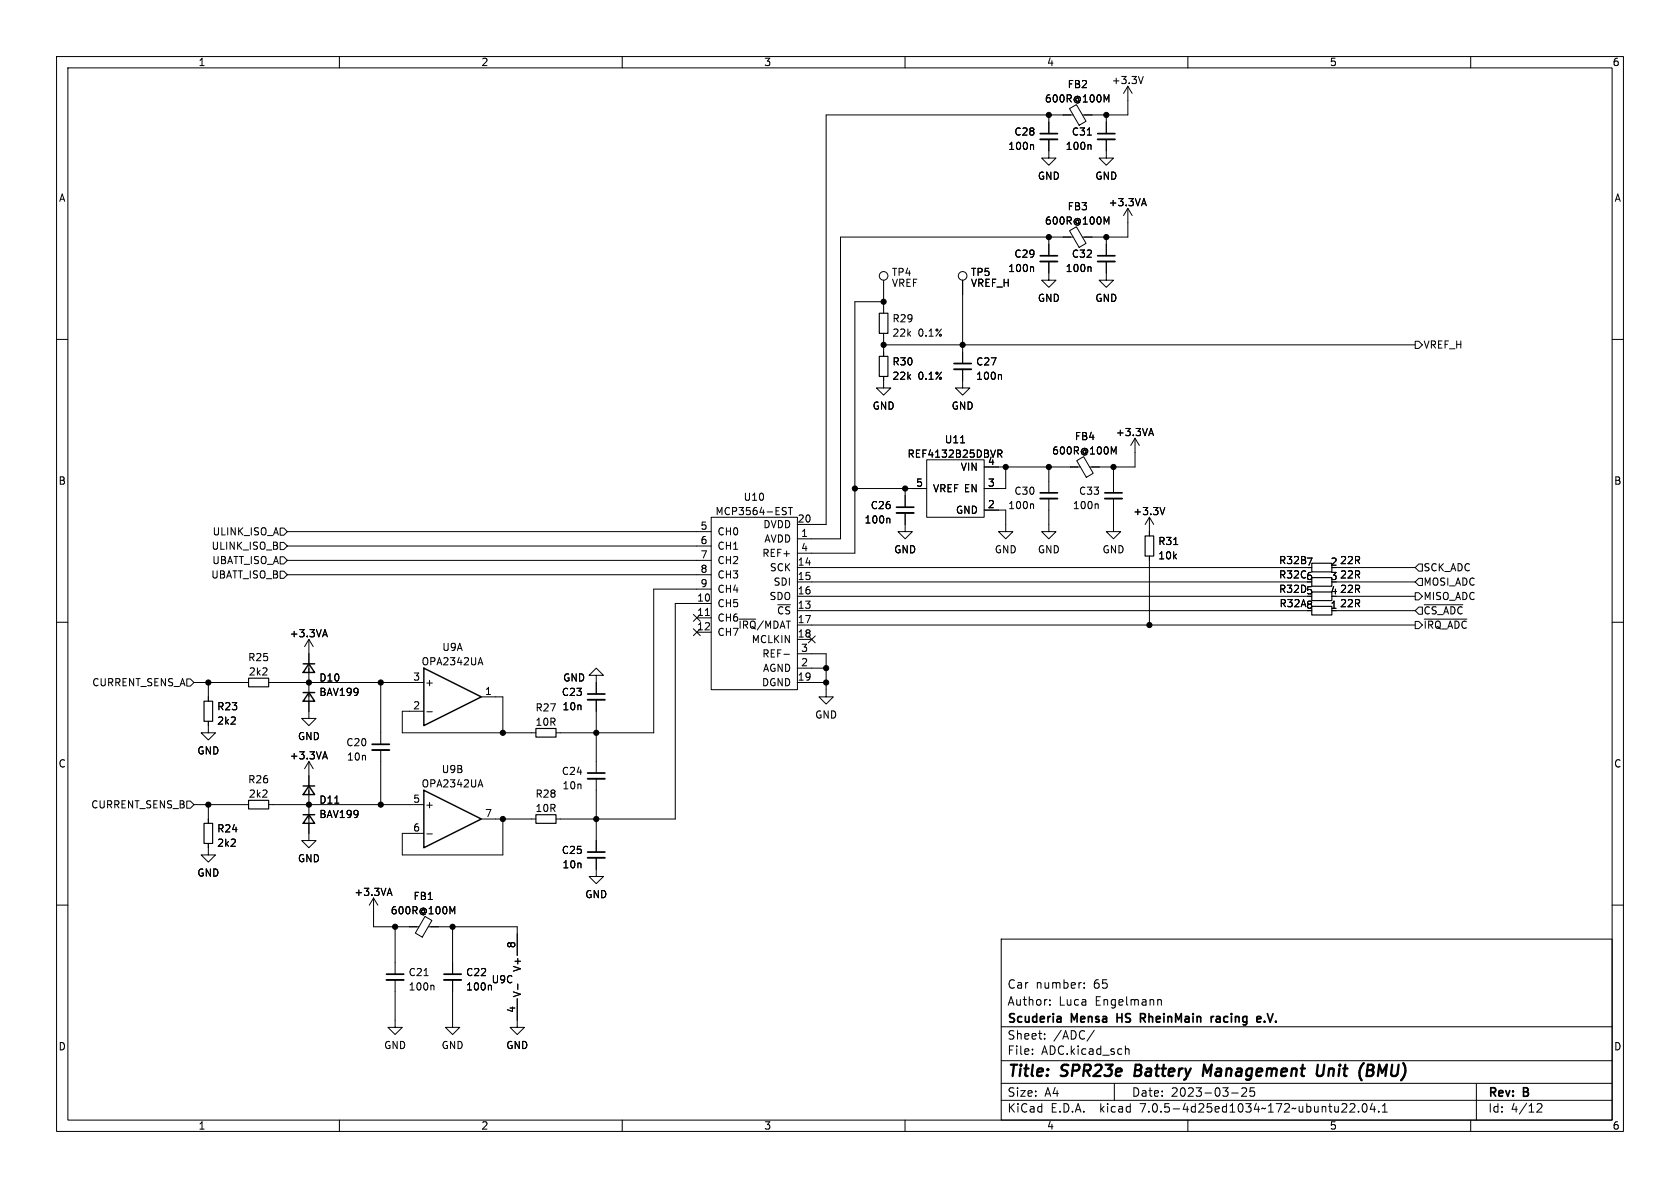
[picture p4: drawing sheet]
<svg xmlns="http://www.w3.org/2000/svg" width="297mm" height="210mm" viewBox="0 0 297 210" stroke-linecap="round" stroke-linejoin="round" font-family="sans-serif">
<g fill="none" stroke="#000" stroke-width=".18">
<path d="M10 10h277v190h-277zM12 12h273v186h-273zM60 10v2M110 10v2M160 10v2M189.1 19.2l1.2-.7 1.7 2.9-1.2 .7zM195.2 16.8l.4 .9 .4-.9v1.2M199.4 15.2v5.1h-8M199.4 15.2l.8 1.3M199.4 15.2l-.8 1.3M202.1 13.5l-.4 1.3M210 10v2"/>
<path d="M260 10v2M182.5 25.6l.2 .2v.6M185.4 24.6v3.3h-1.3l1.3 1.3 1.3-1.3h-1.3M185.4 20.3v3.3M189.7 20.3h-43.7v72.4h-5M192.7 25.6l.2 .2v.6M195.2 38.4l.4 .9 .4-.9v1.2M195.6 24.6v3.3h-1.3l1.3 1.3 1.2-1.3h-1.2M195.6 20.3v3.3M199.4 36.8v5.1h-8M199.4 36.8l.8 1.3M199.4 36.8l-.8 1.3"/>
<path d="M201.9 36h.6M202.2 35.1l.5 1.3M10 60h2M156.2 53.3h-5.1v44.5h-10.1M156.2 49.5v5.9M156.2 58.9v4.1M170.2 49.5v14.8M182.5 47.2l.2 .1v.7M185.4 46.2v3.3h-1.3l1.3 1.3 1.3-1.3h-1.3M185.4 41.9v3.3M189.1 40.8l1.2-.7 1.7 2.9-1.2 .7zM189.7 41.9h-41.1v53.4h-7.6"/>
<path d="M192.7 47.2l.2 .1v.7M195.6 46.2v3.3h-1.3l1.3 1.3 1.2-1.3h-1.2M195.6 41.9v3.3M285 60h2M156.2 66.5v2.1h-1.3l1.3 1.3 1.3-1.3h-1.3M156.2 61h94M169.8 78.3h.7M170.2 65.3v3.3h-1.3l1.3 1.3 1.2-1.3h-1.2M176.4 79.6h.5l.2 .2-.1 .4h-.6M176.9 66.2l.2 .2v.7M196.5 79l.4 .9 .4-.9v1.3M200.7 77.5v5.1h-8"/>
<path d="M200.7 77.5l.7 1.2M200.7 77.5l-.8 1.2M203.2 76.7h.6M203.5 75.7l.4 1.3M250.2 60.3h.6l.7 .7-.7 .6h-.6zM49.5 93.3h.7l.6 .7-.6 .6h-.7zM49.5 95.9h.7l.6 .6-.6 .7h-.7zM49.5 98.4h.7l.6 .7-.6 .6h-.7zM50.8 94h74.9M50.8 96.5h74.9M50.8 99.1h74.9M125.7 91.4h15.3v30.5h-15.3z"/>
<path d="M138.8 89.7l.2 .1M138.9 90.4l.1 .2-.1 .3M139.4 89.7h.7M139.7 89.7v1.3M151.1 86.4h12.7M157.1 91.6l.2 .2v.7M160 90.7v3.3h-1.3l1.3 1.3 1.3-1.3h-1.3M160 86.4v3.3M163.8 81.3h10.2v10.1h-10.2zM174 90.2h3.8v3.8h-1.3l1.3 1.3 1.3-1.3h-1.3M174 82.6h17M176.7 80.2l.4 .6"/>
<path d="M177.8 82.6v3.8h-3.8M182.5 89.1l.2 .2v.6M185.4 88.1v5.9h-1.3l1.3 1.3 1.3-1.3h-1.3M185.4 82.6v4.5M190.3 81.4l1.3-.7 1.7 3-1.3 .7zM194 89.1l.2 .2v.6M196.8 88.1v5.9h-1.2l1.2 1.3 1.3-1.3h-1.3M196.8 82.6v4.5M203.2 91.4l.8 1.3M203.2 91.4v3.3M203.2 98.3v12.2M203.2 91.4l-.8 1.3"/>
<path d="M205.9 89.7l-.4 1.3M10 110h2M49.5 101h.7l.6 .6-.6 .6h-.7zM50.8 101.6h74.9M54.6 113v14h-1.3l1.3 1.3 1.3-1.3h-1.3M54.6 113l.8 1.3M54.6 113l-.8 1.3M57.1 112.2h.7M57.5 111.3l.4 1.3M84.6 117.2h.6M84.9 116.3l.5 1.2M105.4 119.4h-1.3l1.3-1.3 1.3 1.3h-1.3v3.3"/>
<path d="M122.6 108.6l1.2 1.2M122.6 111.2l1.2 1.2M123.2 109.2h2.5M123.2 111.8h2.5M123.8 108.6l-1.2 1.2M123.8 111.2l-1.2 1.2M124.7 108.8h.7M125.7 106.7h-6.3v38.1h-21.1M125.7 104.1h-10.1v25.4h-17.3M130.7 109.4h2.9M138.6 115.7h1M141 115.6h5v7.6h-1.2l1.2 1.3 1.3-1.3h-1.3"/>
<path d="M141 108h90.1M141 100.3h90.1M141 102.9h90.1M141 105.4h90.1M141 110.5h109.2M141 113h2.5M141 118.1h5M142.9 112.4l1.2 1.2M144.1 112.4l-1.2 1.2M236.2 108h14M236.2 100.3h14M236.2 102.9h14"/>
<path d="M236.2 105.4h14M250.2 104.8h.6l.7 .6-.7 .6h-.6zM250.2 108l.6-.7h.7v1.3h-.7zM250.2 109.9h.6l.7 .6-.7 .6h-.6zM250.2 100.3l.6-.6h.7v1.3h-.7zM250.8 102.2h.7v1.3h-.7l-.6-.6zM251.8 109.4h7.5M251.8 106.9h6.8M285 110h2M33 120h.7l.6 .7-.6 .6h-.7zM34.3 120.7h9.6M36.8 127.5v2h-1.2l1.2 1.3 1.3-1.3h-1.3"/>
<path d="M36.8 120.7v3.3M47.5 120.7h27.4M54.6 134.6v14h-1.3l1.3 1.3 1.3-1.3h-1.3M54.6 120.7h.1M54.6 134.6l.8 1.3M54.6 134.6l-.8 1.3M57.1 133.8h.7M57.5 132.9l.4 1.3M67.3 120.7v10.9M67.3 132.6v9.6M74.9 125.7h-3.8v3.8h23.6M75.5 125.8h.9"/>
<path d="M84.6 138.8h.6M84.9 137.8l.5 1.3M85.1 123.2h3.8v6.3M105.4 123.7v13M105.4 137.7v12.9M141 120.7h5M10 160h2M33 141.6h.7l.6 .6-.6 .7h-.7zM34.3 142.2h9.6M36.8 149.1v2h-1.2l1.2 1.3 1.3-1.3h-1.3M36.8 142.2v3.3M47.5 142.2h27.4"/>
<path d="M54.6 142.2h.1M66 158.8v5h8M66 158.8l-.7 1.2M66 158.8l.8 1.2M68.6 157.9h.6M68.9 157l.4 1.3M75.5 147.4h.9M85.1 144.8h9.6M88.9 144.8v6.3h-17.8v-3.8h3.8M105.4 151.6v3.3h-1.3l1.3 1.3 1.3-1.3h-1.3M285 160h2M69.8 173.2v8.4h1.3l-1.3 1.3-1.2-1.3h1.2"/>
<path d="M69.8 163.8v8.4M75.1 162l1.3 .7-1.7 3-1.3-.8zM75.7 163.8h15.7v5.1M76.5 174.2l.2 .1v.7M79.5 160.3l.5 .9 .4-.9v1.2M80 173.2v8.4h1.3l-1.3 1.3-1.3-1.3h1.3M80 163.8v8.4M86.9 174.3v.7M91.4 176.5v5.1h1.3l-1.3 1.3-1.2-1.3h1.2M91.5 173.9v1M177 166h108v32h-108zM185.6 177.6v.1"/>
<path d="M185.6 176.8v.1M191.7 174.6v.1M191.7 173.8v.1M204.7 176.8l.2-.1 .3 .1 .1 .9M60 198v2M110 198v2M160 198v2M177 194.5h108M177 191.5h108M177 187.5h108M177 181.5h108M182.5 186.3v.1"/>
<path d="M182.5 185.5v.1M184.7 183.6v.1M184.7 182.8v.1M193.5 182.1l-1.3 2M197 191.5v3M199 184.9v1.5M199 185.5l.2-.1 .3 .1 .1 .9M210 198v2M217.7 193.2h1.2M219.6 192.4h-.1M220.2 192.4l.2 .2-.1 .3-.8 .9h.9M221 192.3v.7l.2-.1h.5l.1 .6-.3 .3-.5-.1"/>
<path d="M237.2 196.6h.9M238 195.2v.5M238.7 195.2l.5-.1 .3 .1v.3l-.9 1.1h.9M240.2 196.5v.1M241 195.2l.2-.1a.81 .81 0 0 1 .6 .6 .81 .81 0 0 1-.3 .8l-.2 .1a.81 .81 0 0 1-.3-1.4zM242.6 195l-.4 1.1h1M243 195.6v1M243.7 196.5v.1M244.4 196.6h.8M244.4 195.5l.4-.4v1.5M260 198v2M261 191.5v6.5"/>
<path d="M271.7 195.2l.6-.1 .2 .1 .1 .3-.9 1.1h.9"/>
<circle cx="156.2" cy="48.8" r=".76"/>
<circle cx="170.2" cy="48.8" r=".76"/>
</g>
<path d="M213.4 189.6l-.5-1.4-.3 2M233 188.2l-.2 1.6 .1 .3a.66 .66 0 0 0 .9-.1M241.1 187.9l-.1 .1M241.7 189.2h.7M241.8 188.2l-.2 2h.7" fill="none" stroke="#000" stroke-width=".4"/>
<g fill="none" stroke="#000" stroke-width=".3">
<path d="M183.9 23.6h3M194.1 23.6h3M183.9 45.2h3M194.1 45.2h3M168.7 64.3h3M158.5 89.7h3M183.9 87.1h3M195.3 87.1h3.1M65.8 131.6h3M103.9 136.7h3M103.9 122.7h3M103.9 150.6h3"/>
<path d="M68.3 172.2h3.1M78.5 172.2h3M187.5 179.8l.1 .9M201.6 180h.6M202.2 179.2h-.6v1.5M214.1 179.7v1M214.6 179.7l-.3 .1-.2 .2M222.2 179.9l.2-.2h.3l.2 .2v.1l-.7 .2M187.6 180.6l-.2 .1M187.6 180l-.2 .1M222.2 180.5l.2 .2 .4-.1"/>
</g>
<g fill="none" stroke="#000" stroke-width=".33">
<path d="M183.9 24.6h3M194.1 24.6h3M183.9 46.2h3M194.1 46.2h3M168.7 65.3h3M158.5 90.7h3M183.9 88.1h3M195.3 88.1h3.1M65.8 132.6h3M103.9 137.7h3M103.9 123.7h3M103.9 151.6h3"/>
<path d="M68.3 173.2h3.1M78.5 173.2h3"/>
</g>
<g fill="none" stroke="#000" stroke-width=".2">
<path d="M155.4 55.4h1.6v3.5h-1.6zM155.4 63h1.6v3.5h-1.6zM202.4 94.7h1.6v3.6h-1.6zM231.9 99.6h3.6v1.5h-3.6zM43.9 119.9h3.6v1.5h-3.6zM231.9 104.6h3.6v1.6h-3.6zM231.9 107.2h3.6v1.5h-3.6zM231.9 102.1h3.6v1.5h-3.6zM36.1 124h1.5v3.5h-1.5zM94.7 128.8h3.6v1.5h-3.6zM36.1 145.5h1.5v3.6h-1.5zM43.9 141.5h3.6v1.5h-3.6z"/>
<path d="M94.7 144h3.6v1.5h-3.6z"/>
</g>
<path d="M53.6 117.3h2M54.6 117.3l1 1.6h-2zM74.9 118.1l10.2 5.1-10.2 5.1zM53.6 138.9h2M53.6 122.4h2M54.6 138.9l1 1.6h-2zM54.6 122.4l1 1.6h-2zM74.9 139.7l10.2 5.1-10.2 5.1zM53.6 144h2M54.6 144l1 1.5h-2z" fill="none" stroke="#000" stroke-width=".25"/>
<g fill="#000" stroke="#000" stroke-width=".18">
<circle cx="185.4" cy="20.3" r=".46"/>
<circle cx="195.6" cy="20.3" r=".46"/>
<circle cx="156.2" cy="53.3" r=".46"/>
<circle cx="185.4" cy="41.9" r=".46"/>
<circle cx="195.6" cy="41.9" r=".46"/>
<circle cx="156.2" cy="61" r=".46"/>
<circle cx="170.2" cy="61" r=".46"/>
<circle cx="151.1" cy="86.4" r=".46"/>
<circle cx="160" cy="86.4" r=".46"/>
<circle cx="177.8" cy="82.6" r=".46"/>
<circle cx="185.4" cy="82.6" r=".46"/>
<circle cx="196.8" cy="82.6" r=".46"/>
<circle cx="146" cy="118.1" r=".46"/>
<circle cx="203.2" cy="110.5" r=".46"/>
<circle cx="36.8" cy="120.7" r=".46"/>
<circle cx="54.6" cy="120.7" r=".46"/>
<circle cx="67.3" cy="120.7" r=".46"/>
<circle cx="88.9" cy="129.5" r=".46"/>
<circle cx="105.4" cy="129.5" r=".46"/>
<circle cx="146" cy="120.7" r=".46"/>
<circle cx="36.8" cy="142.2" r=".46"/>
<circle cx="54.6" cy="142.2" r=".46"/>
<circle cx="67.3" cy="142.2" r=".46"/>
<circle cx="88.9" cy="144.8" r=".46"/>
<circle cx="105.4" cy="144.8" r=".46"/>
<circle cx="69.8" cy="163.8" r=".46"/>
<circle cx="80" cy="163.8" r=".46"/>
</g>
<g font-size="2.8">
<text x="178" y="190.8">Title:</text>
<text x="187.5" y="190.8">SPR23e</text>
<text x="201" y="190.8">Battery</text>
<text x="213.7" y="190.8">Management</text>
<text x="234.4" y="190.8">Unit</text>
<text x="242.5" y="190.8">(BMU)</text>
</g>
<g font-size="2.1">
<text x="178" y="177.9">Author:</text>
<text x="178" y="174.9">Car</text>
<text x="183" y="174.9">number:</text>
<text x="187.1" y="177.9">Luca</text>
<text x="193.2" y="174.9">65</text>
<text x="193.5" y="177.9">Engelmann</text>
<text x="178" y="183.9">Sheet:</text>
<text x="178" y="181.1">Scuderia</text>
<text x="186.2" y="183.9">/ADC/</text>
<text x="189.3" y="181.1">Mensa</text>
<text x="197.8" y="181.1">HS</text>
<text x="202.4" y="181.1">RheinMain</text>
<text x="215.4" y="181.1">racing</text>
<text x="224" y="181.1">e.V.</text>
<text x="178" y="186.6">File:</text>
<text x="184" y="186.6">ADC.kicad_sch</text>
<text x="178" y="196.8">KiCad</text>
<text x="178" y="194">Size:</text>
<text x="184.6" y="194">A4</text>
<text x="185.7" y="196.8">E.D.A.</text>
<text x="194.4" y="196.8">kicad</text>
<text x="200" y="194">Date:</text>
<text x="201.5" y="196.8">7.0.5-4d25ed1034~172~ubuntu22.04.1</text>
<text x="206.9" y="194">2023-03-25</text>
<text x="263" y="194.2">Rev:</text>
<text x="263" y="196.8">Id:</text>
<text x="267" y="196.8">4/12</text>
<text x="269.2" y="194.2">B</text>
</g>
<g font-size="1.8">
<text x="35" y="11.8">1</text>
<text x="85" y="11.8">2</text>
<text x="135" y="11.8">3</text>
<text x="185" y="11.8">4</text>
<text x="235" y="11.8">5</text>
<text x="285" y="11.8">6</text>
<text x="188.7" y="15.7">FB2</text>
<text x="196.5" y="15">+3.3V</text>
<text x="184.7" y="18.3">600R@100M</text>
<text x="178.2" y="26.7">100n</text>
<text x="179.3" y="24.1">C28</text>
<text x="188.3" y="26.7">100n</text>
<text x="189.4" y="24.1">C31</text>
<text x="10.4" y="35.8">A</text>
<text x="183.4" y="31.9">GND</text>
<text x="193.6" y="31.9">GND</text>
<text x="285.4" y="35.8">A</text>
<text x="184.7" y="39.9">600R@100M</text>
<text x="188.7" y="37.3">FB3</text>
<text x="195.9" y="36.6">+3.3VA</text>
<text x="179.3" y="45.7">C29</text>
<text x="189.4" y="45.7">C32</text>
<text x="157.6" y="48.9">TP4</text>
<text x="157.6" y="50.9">VREF</text>
<text x="171.6" y="48.9">TP5</text>
<text x="171.6" y="50.9">VREF_H</text>
<text x="178.2" y="48.3">100n</text>
<text x="183.4" y="53.5">GND</text>
<text x="188.3" y="48.3">100n</text>
<text x="193.6" y="53.5">GND</text>
<text x="157.7" y="57.1">R29</text>
<text x="157.7" y="59.7">22k</text>
<text x="162.3" y="59.7">0.1%</text>
<text x="157.7" y="64.8">R30</text>
<text x="172.5" y="64.8">C27</text>
<text x="251.6" y="61.8">VREF_H</text>
<text x="157.7" y="67.3">22k</text>
<text x="162.3" y="67.3">0.1%</text>
<text x="172.5" y="67.3">100n</text>
<text x="154.2" y="72.6">GND</text>
<text x="168.2" y="72.6">GND</text>
<text x="190" y="78">FB4</text>
<text x="197.2" y="77.3">+3.3VA</text>
<text x="160.4" y="81.1">REF4132B25DBVR</text>
<text x="167" y="78.5">U11</text>
<text x="169.8" y="83.4">VIN</text>
<text x="174.6" y="82.3">4</text>
<text x="185.9" y="80.5">600R@100M</text>
<text x="10.3" y="85.8">B</text>
<text x="131.4" y="88.7">U10</text>
<text x="161.9" y="86.1">5</text>
<text x="164.8" y="87.2">VREF EN</text>
<text x="174.6" y="89.9">2</text>
<text x="174.6" y="86.1">3</text>
<text x="179.3" y="87.6">C30</text>
<text x="190.7" y="87.6">C33</text>
<text x="285.3" y="85.8">B</text>
<text x="37.6" y="94.8">ULINK_ISO_A</text>
<text x="123.8" y="93.7">5</text>
<text x="126.4" y="91.2">MCP3564-EST</text>
<text x="126.7" y="94.8">CH0</text>
<text x="134.9" y="93.5">DVDD</text>
<text x="141" y="92.5">20</text>
<text x="141.6" y="95">1</text>
<text x="152.8" y="92.7">100n</text>
<text x="153.9" y="90.2">C26</text>
<text x="169" y="91">GND</text>
<text x="178.2" y="90.2">100n</text>
<text x="189.6" y="90.2">100n</text>
<text x="200.3" y="91.2">+3.3V</text>
<text x="37.4" y="97.3">ULINK_ISO_B</text>
<text x="37.5" y="99.9">UBATT_ISO_A</text>
<text x="123.8" y="96.3">6</text>
<text x="123.8" y="98.8">7</text>
<text x="123.8" y="101.3">8</text>
<text x="126.7" y="97.3">CH1</text>
<text x="126.7" y="99.9">CH2</text>
<text x="134.7" y="98.6">REF+</text>
<text x="135.1" y="96.1">AVDD</text>
<text x="136.1" y="101.2">SCK</text>
<text x="141" y="100.1">14</text>
<text x="141.6" y="97.5">4</text>
<text x="158" y="98">GND</text>
<text x="175.8" y="98">GND</text>
<text x="183.4" y="98">GND</text>
<text x="194.9" y="98">GND</text>
<text x="204.7" y="96.5">R31</text>
<text x="204.7" y="99">10k</text>
<text x="226.1" y="99.9">R32B 7</text>
<text x="235.2" y="100.1">2</text>
<text x="236.9" y="99.9">22R</text>
<text x="251.6" y="101.2">SCK_ADC</text>
<text x="37.3" y="102.4">UBATT_ISO_B</text>
<text x="123.2" y="106.4">10</text>
<text x="123.8" y="103.9">9</text>
<text x="126.7" y="107.5">CH5</text>
<text x="126.7" y="102.4">CH3</text>
<text x="126.7" y="105">CH4</text>
<text x="136" y="106.2">SDO</text>
<text x="136.7" y="103.7">SDI</text>
<text x="141" y="107.7">13</text>
<text x="141" y="102.6">15</text>
<text x="141" y="105.2">16</text>
<text x="226.1" y="105">R32D5</text>
<text x="226.1" y="102.4">R32C6</text>
<text x="226.1" y="107.5">R32A8</text>
<text x="235.2" y="105.2">4</text>
<text x="235.2" y="107.7">1</text>
<text x="235.2" y="102.6">3</text>
<text x="236.9" y="105">22R</text>
<text x="236.9" y="107.5">22R</text>
<text x="236.9" y="102.4">22R</text>
<text x="251.6" y="106.2">MISO_ADC</text>
<text x="251.6" y="103.7">MOSI_ADC</text>
<text x="51.2" y="112.8">+3.3VA</text>
<text x="123.2" y="109">11</text>
<text x="123.2" y="111.5">12</text>
<text x="126.7" y="110">CH6</text>
<text x="126.7" y="112.6">CH7</text>
<text x="130.5" y="111.3">~{IRQ}/MDAT</text>
<text x="132.9" y="113.9">MCLKIN</text>
<text x="137.3" y="108.8">~{CS}</text>
<text x="141" y="110.2">17</text>
<text x="141" y="112.8">18</text>
<text x="251.6" y="108.8">~{CS_ADC}</text>
<text x="251.6" y="111.3">~{IRQ_ADC}</text>
<text x="43.8" y="117">R25</text>
<text x="43.9" y="119.6">2k2</text>
<text x="74.5" y="117.8">OPA2342UA</text>
<text x="78.1" y="115.2">U9A</text>
<text x="134.7" y="116.4">REF-</text>
<text x="134.9" y="118.9">AGND</text>
<text x="141.6" y="117.9">2</text>
<text x="141.6" y="115.3">3</text>
<text x="16.3" y="121.5">CURRENT_SENS_A</text>
<text x="38.3" y="125.7">R23</text>
<text x="56.4" y="120.6">D10</text>
<text x="56.4" y="123.2">BAV199</text>
<text x="73" y="125.5">2</text>
<text x="73" y="120.4">3</text>
<text x="75.1" y="121.5">+</text>
<text x="85.7" y="122.9">1</text>
<text x="94.6" y="125.9">R27</text>
<text x="99.3" y="123.2">C23</text>
<text x="99.4" y="125.7">10n</text>
<text x="99.5" y="120.6">GND</text>
<text x="134.7" y="121.5">DGND</text>
<text x="141" y="120.4">19</text>
<text x="38.3" y="128.3">2k2</text>
<text x="52.6" y="131">GND</text>
<text x="94.6" y="128.5">10R</text>
<text x="144.1" y="127.2">GND</text>
<text x="10.3" y="135.8">C</text>
<text x="34.8" y="133.5">GND</text>
<text x="51.2" y="134.4">+3.3VA</text>
<text x="61.2" y="132.1">C20</text>
<text x="61.3" y="134.6">10n</text>
<text x="78" y="136.8">U9B</text>
<text x="99.3" y="137.2">C24</text>
<text x="285.3" y="135.8">C</text>
<text x="16.1" y="143.1">CURRENT_SENS_B</text>
<text x="43.8" y="138.6">R26</text>
<text x="43.9" y="141.2">2k2</text>
<text x="56.4" y="142.2">D11</text>
<text x="73" y="142">5</text>
<text x="74.5" y="139.4">OPA2342UA</text>
<text x="75.1" y="143.1">+</text>
<text x="94.6" y="141.2">R28</text>
<text x="94.6" y="143.7">10R</text>
<text x="99.4" y="139.7">10n</text>
<text x="38.3" y="147.3">R24</text>
<text x="38.3" y="149.8">2k2</text>
<text x="56.4" y="144.8">BAV199</text>
<text x="73" y="147.1">6</text>
<text x="85.7" y="144.5">7</text>
<text x="34.8" y="155.1">GND</text>
<text x="52.6" y="152.6">GND</text>
<text x="99.3" y="151.1">C25</text>
<text x="99.4" y="153.7">10n</text>
<text x="62.6" y="158.5">+3.3VA</text>
<text x="69" y="161.8">600R@100M</text>
<text x="73" y="159.3">FB1</text>
<text x="103.4" y="158.9">GND</text>
<text x="91.2" y="167.7" transform="rotate(-90 91.2 167.7)">8</text>
<text x="72.2" y="172.7">C21</text>
<text x="82.3" y="172.7">C22</text>
<text x="86.9" y="174">U9C</text>
<text x="92.3" y="171.8" transform="rotate(-90 92.3 171.8)">V+</text>
<text x="72.2" y="175.3">100n</text>
<text x="82.3" y="175.3">100n</text>
<text x="91.2" y="179.1" transform="rotate(-90 91.2 179.1)">4</text>
<text x="92.3" y="176.4" transform="rotate(-90 92.3 176.4)">V-</text>
<text x="10.3" y="185.8">D</text>
<text x="67.9" y="185.6">GND</text>
<text x="78" y="185.6">GND</text>
<text x="89.4" y="185.6">GND</text>
<text x="285.3" y="185.8">D</text>
<text x="35" y="199.8">1</text>
<text x="85" y="199.8">2</text>
<text x="135" y="199.8">3</text>
<text x="185" y="199.8">4</text>
<text x="235" y="199.8">5</text>
<text x="285" y="199.8">6</text>
</g>
</svg>
